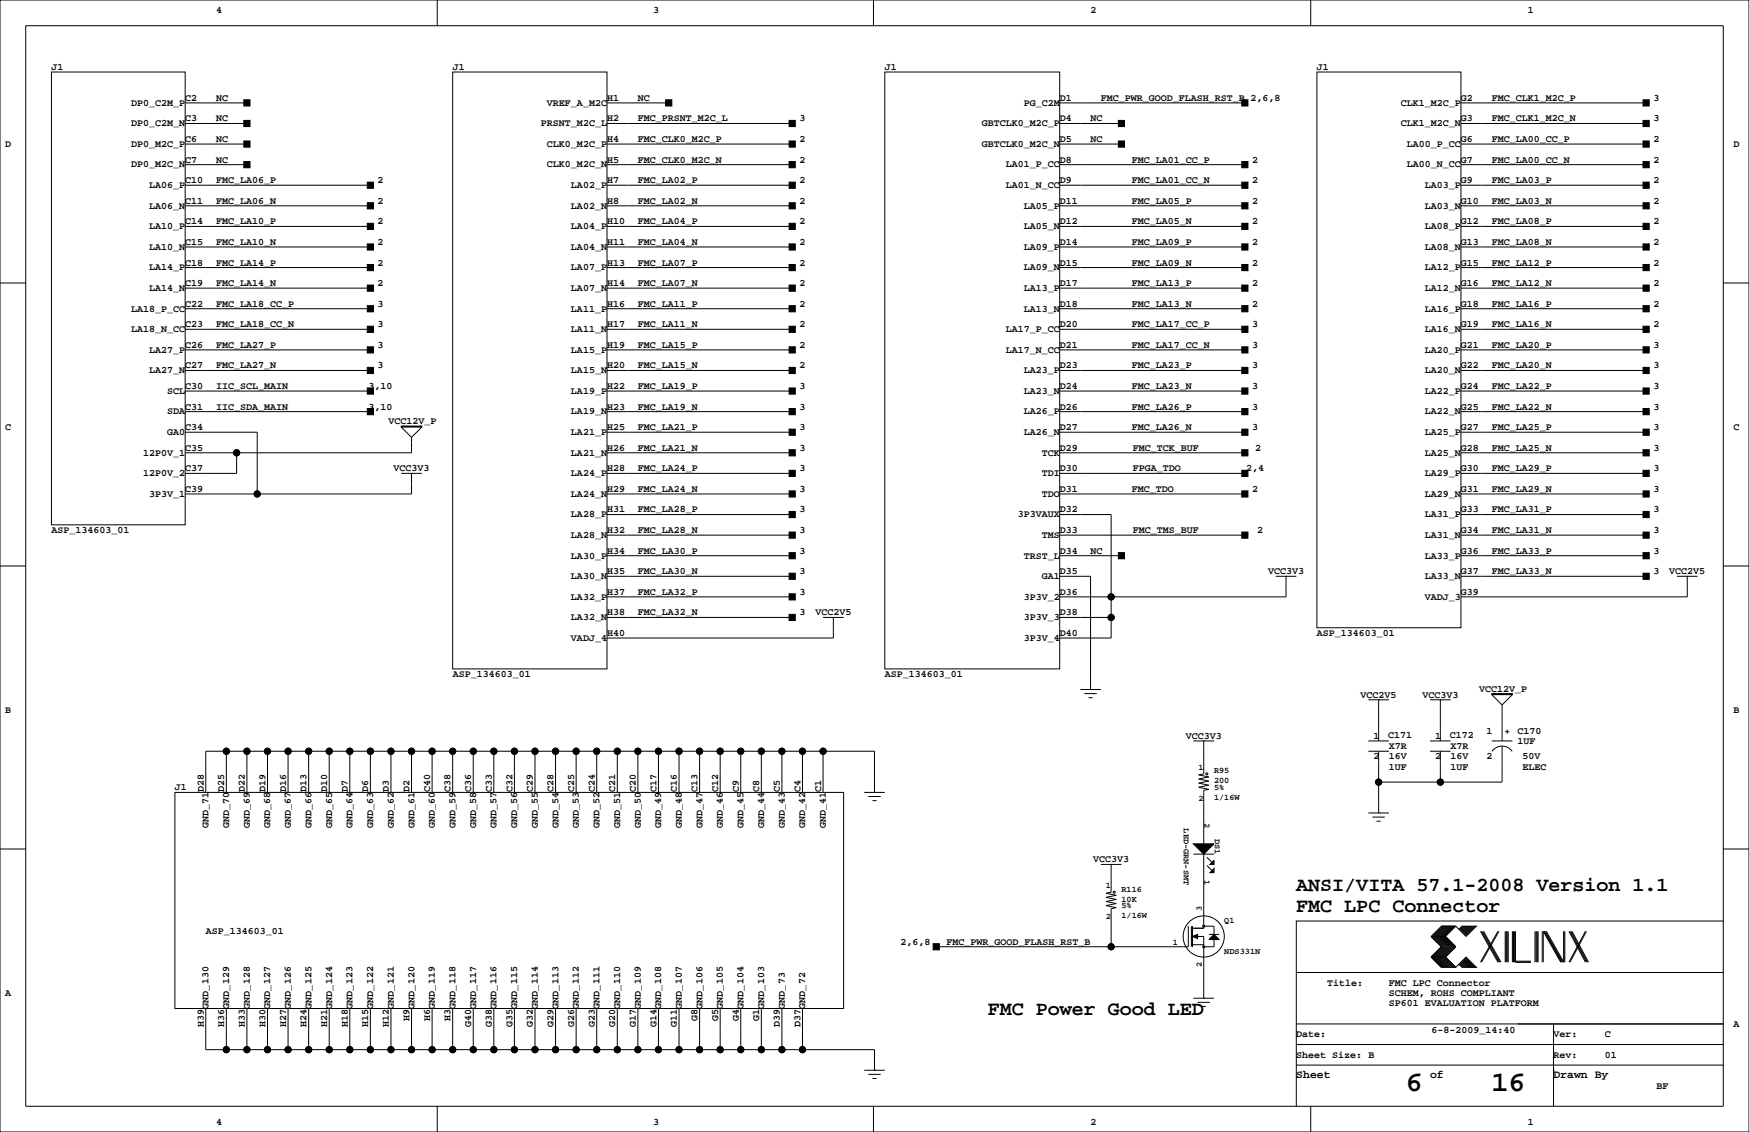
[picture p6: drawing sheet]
<svg xmlns="http://www.w3.org/2000/svg" width="432mm" height="279mm" viewBox="0 0 432 279" stroke-linecap="round" stroke-linejoin="round" font-family="sans-serif">
<g fill="none" stroke="#000" stroke-width=".25">
<path d="M0 0h431.8v279.4h-431.8zM6.3 6.4h419.1v266.6h-419.1zM12.7 17.8h33v111.7h-33zM107.9 0v6.4M111.8 17.8h38.1v147.3h-38.1zM215.6 0v6.4M218.4 17.8h43.2v147.3h-43.2zM323.6 0v6.4M325.1 17.8h35.6v137.1h-35.6zM45.7 35.6h15.3M45.7 30.5h15.3M45.7 25.4h15.3"/>
<path d="M149.9 35.6h45.7M149.9 30.5h45.7M149.9 25.4h15.2M261.6 35.6h15.3M261.6 30.5h15.3M261.6 25.4h45.7M360.7 35.6h45.7M360.7 30.5h45.7M360.7 25.4h45.7M45.7 55.9h45.7M45.7 50.8h45.7M45.7 45.7h45.7"/>
<path d="M45.7 40.6h15.3M149.9 55.9h45.7M149.9 50.8h45.7M149.9 45.7h45.7M149.9 40.6h45.7M261.6 55.9h45.7M261.6 50.8h45.7M261.6 45.7h45.7M261.6 40.6h45.7M360.7 55.9h45.7M360.7 50.8h45.7M360.7 45.7h45.7"/>
<path d="M360.7 40.6h45.7M0 69.8h6.3M45.7 76.2h45.7M45.7 71.1h45.7M45.7 66h45.7M45.7 61h45.7M149.9 76.2h45.7M149.9 71.1h45.7M149.9 66h45.7M149.9 61h45.7M261.6 76.2h45.7M261.6 71.1h45.7"/>
<path d="M261.6 66h45.7M261.6 61h45.7M360.7 76.2h45.7M360.7 71.1h45.7M360.7 66h45.7M360.7 61h45.7M425.4 69.8h6.4M45.7 86.4h45.7M45.7 81.3h45.7M45.7 91.4h45.7M45.7 96.5h45.7M149.9 86.4h45.7"/>
<path d="M149.9 81.3h45.7M149.9 91.4h45.7M149.9 96.5h45.7M261.6 86.4h45.7M261.6 81.3h45.7M261.6 91.4h45.7M261.6 96.5h45.7M360.7 86.4h45.7M360.7 81.3h45.7M360.7 91.4h45.7M360.7 96.5h45.7M45.7 101.6h45.7"/>
<path d="M45.7 106.7h17.8v15.2M58.4 111.8v5h-12.7M99.1 105.2h5v.2h-5zM99.1 116.8h5M99.1 105.4l2.5 2.5M101.6 116.8h.1M101.6 107.9v3.9h-55.9M101.6 116.8v5.1h-55.9M104.1 105.4l-2.5 2.5M149.9 111.8h45.7M149.9 116.8h45.7M149.9 101.6h45.7"/>
<path d="M149.9 106.7h45.7M261.6 111.8h45.7M261.6 116.8h45.7M261.6 101.6h45.7M261.6 106.7h45.7M360.7 111.8h45.7M360.7 116.8h45.7M360.7 101.6h45.7M360.7 106.7h45.7M0 139.7h6.3M149.9 137.2h45.7M149.9 121.9h45.7"/>
<path d="M149.9 127h45.7M149.9 132.1h45.7M261.6 127h12.7v30.5h-12.7M261.6 137.2h15.3M261.6 121.9h45.7M261.6 132.1h45.7M360.7 137.2h45.7M360.7 121.9h45.7M360.7 127h45.7M360.7 132.1h45.7M425.4 139.7h6.4M149.9 142.2h45.7"/>
<path d="M149.9 147.3h45.7M149.9 152.4h45.7M203.2 152.4h5.1M205.7 152.4h.1M205.7 152.4v5.1h-55.8M261.6 142.2h7.6v28M261.6 152.4h12.7M315 142.2h5M317.5 142.2h.1M317.5 142.2v5.1h-55.9M360.7 142.2h45.7M414 142.2h5.1"/>
<path d="M416.6 142.2h.1M416.6 142.2v5.1h-55.9M266.7 170.2h5.1M267.7 171.2h3.1M268.7 172.2h1M269.2 170.2h.1M337.8 172.7h5.1M340.4 172.7h.1M340.4 172.7v10.2M353.1 172.7h5M355.6 172.7h.1M355.6 172.7v10.2"/>
<path d="M368.3 171.2h5.1v.2h-5.1zM368.3 171.4l2.5 2.6M370.8 174v8.9M373.4 171.4l-2.6 2.6M43.2 195.6h165.1v53.3h-165.1zM50.8 195.6v-10.2h165.1v10.2M55.9 185.4v10.2M61 185.4v10.2M66 185.4v10.2M71.1 185.4v10.2M76.2 185.4v10.2M81.3 185.4v10.2"/>
<path d="M86.4 185.4v10.2M91.4 185.4v10.2M96.5 185.4v10.2M101.6 185.4v10.2M106.7 185.4v10.2M111.8 185.4v10.2M116.8 185.4v10.2M121.9 185.4v10.2M127 185.4v10.2M132.1 185.4v10.2M137.2 185.4v10.2M142.2 185.4v10.2"/>
<path d="M147.3 185.4v10.2M152.4 185.4v10.2M157.5 185.4v10.2M162.6 185.4v10.2M167.6 185.4v10.2M172.7 185.4v10.2M177.8 185.4v10.2M182.9 185.4v10.2M188 185.4v10.2M193 185.4v10.2M198.1 185.4v10.2M203.2 185.4v10.2"/>
<path d="M213.4 195.6h5M214.4 196.6h3M215.4 197.6h1M215.9 195.6h.1M294.6 182.9h5.1M297.2 182.9h.1M297.2 182.9v8.1l-1.3 .3 2.5 .5-2.5 .5 2.5 .5-2.5 .5 2.5 .5-2.5 .5 2.5 .5-1.2 .3v13.2M337.8 185.4h5.1M337.8 182.9h5.1M340.4 185.4v15.3M353.1 185.4h5M353.1 182.9h5"/>
<path d="M355.6 185.4v7.6M368.3 182.9h5.1M368.3 185.4a3 3 0 0 1 5 0M370.8 184.1v8.9h-30.4M371.6 180.6h1M372.1 180.1v1M0 209.5h6.3M271.8 213.4h5.1M274.3 213.4h.1M274.3 213.4v6.8l-1.3 .3 2.6 .5-2.6 .5 2.6 .5-2.6 .5 2.6 .5-2.6 .5 2.6 .5-1.3 .3v9.4M294.6 210.8h5.1M297.2 210.8v18.3h-2.8"/>
<path d="M297.9 211.6l1.3 1.3M297.9 213.6l1.3 1.3M337.8 200.7h5.1M338.8 201.7h3.1M339.9 202.7h1M340.4 200.7h.1M425.4 209.5h6.4M293.4 228.6v5.1h-62.3M294.1 228.6v5.1M294.4 228.6v5.1M294.4 233.2h2.8M295.7 231.1h1.5v15.3"/>
<path d="M297.2 228.6h2.5v2M298.4 230.6h2.6M299.7 231.9v1.8h-2.5M353.3 236.2l2.6 2.6h3.5M353.3 231.1l2.6 2.6-2.6 2.5M353.3 236.2h3.6M353.3 231.1h3.6M356.1 228.6l-2.5 2.5 2.5 2.6-2.5 2.5 2.5 2.6M356.4 228.6l-2.6 2.5 2.6 2.6-2.6 2.5 2.6 2.6M356.6 228.6l-2.5 2.5 2.5 2.6-2.5 2.5 2.5 2.6M356.9 228.6l-2.6 2.5 2.6 2.6-2.6 2.5 2.6 2.6M356.9 231.1l2.5 2.6-2.5 2.5"/>
<path d="M356.9 236.2l2.5 2.6M357.1 228.6l-2.5 2.5 2.5 2.6-2.5 2.5 2.5 2.6M357.4 228.6l-2.6 2.5 2.6 2.6-2.6 2.5 2.6 2.6M357.6 228.6l-2.5 2.5 2.5 2.6-2.5 2.5 2.5 2.6M357.9 228.6l-2.6 2.5 2.6 2.6-2.6 2.5 2.6 2.6M358.1 228.6l-2.5 2.5 2.5 2.6-2.5 2.5 2.5 2.6M358.4 228.6l-2.5 2.5 2.5 2.6-2.5 2.5 2.5 2.6M358.6 228.6l-2.5 2.5 2.5 2.6-2.5 2.5 2.5 2.6M358.9 228.6l-2.5 2.5 2.5 2.6-2.5 2.5 2.5 2.6M359.2 228.6l-2.6 2.5 2.6 2.6-2.6 2.5 2.6 2.6M359.4 228.6l2.5 2.5 2.6-2.5h-3.6l-.7 .8M359.4 228.6h-3.5l-2.6 2.5"/>
<path d="M359.4 228.6l-2.5 2.5M360.2 238l.7 .8h3.6l-2.6-2.6-2.5 2.6M360.4 237.7l1 1.1M360.4 238l.8 .8M360.7 237.5l1.2 1.3M360.7 237.7l1 1.1M360.9 237.2l1.6 1.6M360.9 237.5l1.3 1.3M361.2 237l1.8 1.8M361.2 237.2l1.5 1.6M361.2 228.6l-.8 .8M361.4 236.7l2.1 2.1"/>
<path d="M361.4 237l1.8 1.8M361.4 228.6l-1 1M361.7 236.5l2.3 2.3M361.7 236.7l2 2.1M361.7 228.6l-1 1M361.9 236.5l2.3 2.3M361.9 228.6l-1.2 1.3M362.2 228.6l-1.3 1.3M362.5 228.6l-1.6 1.5M362.7 228.6l-1.5 1.5M363 228.6l-1.8 1.8M363.2 228.6l-1.8 1.8"/>
<path d="M363.5 228.6l-2.1 2M363.7 228.6l-2 2M364 228.6l-2.3 2.3M364.2 228.6l-2.3 2.3M365.5 229.9l4.3 7.6M365.8 229.9l4.3 7.6M366 229.9l4.3 7.6M366.3 229.9l4.3 7.6M369.8 229.9l-4.3 7.6M370.1 229.9l-4.3 7.6M371.6 229.9v7.6M371.9 229.9v7.6"/>
<path d="M372.1 229.9v7.6M372.4 229.9v7.6M373.4 229.9v7.6M373.6 229.9v7.6M373.9 229.9v7.6M374.1 229.9v7.6h3.9M374.1 237.2h3.9M379 229.9v7.6M379.2 229.9v7.6M379.5 229.9v7.6M379.7 229.9v7.6M380.7 229.9v7.6"/>
<path d="M381 237.5v-7.6l4.3 7.6M381.3 229.9l4.3 7.6M381.5 229.9l4.3 7.6M381.8 229.9l4.3 7.6v-7.6M386.3 229.9v7.6M387.3 229.9l4.1 7.6M387.6 229.9l4.1 7.6M387.9 229.9l4 7.6M388.1 229.9l4.1 7.6M391.4 229.9l-4.1 7.6M391.7 229.9l-4.1 7.6M425.4 227.3h-105.4v35.6"/>
<path d="M50.8 248.9v10.2h165.1v5.1M55.9 248.9v10.2M61 248.9v10.2M66 248.9v10.2M71.1 248.9v10.2M76.2 248.9v10.2M81.3 248.9v10.2M86.4 248.9v10.2M91.4 248.9v10.2M96.5 248.9v10.2M101.6 248.9v10.2M106.7 248.9v10.2"/>
<path d="M111.8 248.9v10.2M116.8 248.9v10.2M121.9 248.9v10.2M127 248.9v10.2M132.1 248.9v10.2M137.2 248.9v10.2M142.2 248.9v10.2M147.3 248.9v10.2M152.4 248.9v10.2M157.5 248.9v10.2M162.6 248.9v10.2M167.6 248.9v10.2"/>
<path d="M172.7 248.9v10.2M177.8 248.9v10.2M182.9 248.9v10.2M188 248.9v10.2M193 248.9v10.2M198.1 248.9v10.2M294.6 246.4h5.1M295.7 247.4h3M296.7 248.4h1M297.2 246.4h.1M320 257.8h105.4M320 252.7h105.4"/>
<path d="M320 240h105.4M383.5 252.7v20.3M107.9 273v6.4M213.4 264.2h5M214.4 265.2h3M215.4 266.2h1M215.6 273v6.4M215.9 264.2h.1M320 262.9v10.1M320 262.9h105.4M323.6 273v6.4M383.5 264.2h.1"/>
<circle cx="58.4" cy="111.8" r=".76"/>
<circle cx="63.5" cy="121.9" r=".76"/>
<circle cx="274.3" cy="147.3" r=".76"/>
<circle cx="274.3" cy="152.4" r=".76"/>
<circle cx="55.9" cy="185.4" r=".76"/>
<circle cx="61" cy="185.4" r=".76"/>
<circle cx="66" cy="185.4" r=".76"/>
<circle cx="71.1" cy="185.4" r=".76"/>
<circle cx="76.2" cy="185.4" r=".76"/>
<circle cx="81.3" cy="185.4" r=".76"/>
<circle cx="86.4" cy="185.4" r=".76"/>
<circle cx="91.4" cy="185.4" r=".76"/>
<circle cx="96.5" cy="185.4" r=".76"/>
<circle cx="101.6" cy="185.4" r=".76"/>
<circle cx="106.7" cy="185.4" r=".76"/>
<circle cx="111.8" cy="185.4" r=".76"/>
<circle cx="116.8" cy="185.4" r=".76"/>
<circle cx="121.9" cy="185.4" r=".76"/>
<circle cx="127" cy="185.4" r=".76"/>
<circle cx="132.1" cy="185.4" r=".76"/>
<circle cx="137.2" cy="185.4" r=".76"/>
<circle cx="142.2" cy="185.4" r=".76"/>
<circle cx="147.3" cy="185.4" r=".76"/>
<circle cx="152.4" cy="185.4" r=".76"/>
<circle cx="157.5" cy="185.4" r=".76"/>
<circle cx="162.6" cy="185.4" r=".76"/>
<circle cx="167.6" cy="185.4" r=".76"/>
<circle cx="172.7" cy="185.4" r=".76"/>
<circle cx="177.8" cy="185.4" r=".76"/>
<circle cx="182.9" cy="185.4" r=".76"/>
<circle cx="188" cy="185.4" r=".76"/>
<circle cx="193" cy="185.4" r=".76"/>
<circle cx="198.1" cy="185.4" r=".76"/>
<circle cx="203.2" cy="185.4" r=".76"/>
<circle cx="297.9" cy="191" r=".25"/>
<circle cx="340.4" cy="193" r=".76"/>
<circle cx="355.6" cy="193" r=".76"/>
<circle cx="274.3" cy="233.7" r=".76"/>
<circle cx="275.1" cy="220.2" r=".25"/>
<circle cx="297.2" cy="231.1" r="5.1"/>
<circle cx="297.2" cy="228.6" r=".25"/>
<circle cx="297.2" cy="233.7" r=".25"/>
<circle cx="55.9" cy="259.1" r=".76"/>
<circle cx="61" cy="259.1" r=".76"/>
<circle cx="66" cy="259.1" r=".76"/>
<circle cx="71.1" cy="259.1" r=".76"/>
<circle cx="76.2" cy="259.1" r=".76"/>
<circle cx="81.3" cy="259.1" r=".76"/>
<circle cx="86.4" cy="259.1" r=".76"/>
<circle cx="91.4" cy="259.1" r=".76"/>
<circle cx="96.5" cy="259.1" r=".76"/>
<circle cx="101.6" cy="259.1" r=".76"/>
<circle cx="106.7" cy="259.1" r=".76"/>
<circle cx="111.8" cy="259.1" r=".76"/>
<circle cx="116.8" cy="259.1" r=".76"/>
<circle cx="121.9" cy="259.1" r=".76"/>
<circle cx="127" cy="259.1" r=".76"/>
<circle cx="132.1" cy="259.1" r=".76"/>
<circle cx="137.2" cy="259.1" r=".76"/>
<circle cx="142.2" cy="259.1" r=".76"/>
<circle cx="147.3" cy="259.1" r=".76"/>
<circle cx="152.4" cy="259.1" r=".76"/>
<circle cx="157.5" cy="259.1" r=".76"/>
<circle cx="162.6" cy="259.1" r=".76"/>
<circle cx="167.6" cy="259.1" r=".76"/>
<circle cx="172.7" cy="259.1" r=".76"/>
<circle cx="177.8" cy="259.1" r=".76"/>
<circle cx="182.9" cy="259.1" r=".76"/>
<circle cx="188" cy="259.1" r=".76"/>
<circle cx="193" cy="259.1" r=".76"/>
<circle cx="198.1" cy="259.1" r=".76"/>
</g>
<g fill="#000" stroke="#000" stroke-width=".25">
<path d="M60.2 34.8h1.5v1.5h-1.5z" fill-rule="evenodd"/>
<path d="M60.2 29.7h1.5v1.5h-1.5z" fill-rule="evenodd"/>
<path d="M60.2 24.6h1.5v1.6h-1.5z" fill-rule="evenodd"/>
<path d="M164.3 24.6h1.6v1.6h-1.6z" fill-rule="evenodd"/>
<path d="M194.8 34.8h1.5v1.5h-1.5z" fill-rule="evenodd"/>
<path d="M194.8 29.7h1.5v1.5h-1.5z" fill-rule="evenodd"/>
<path d="M276.1 29.7h1.5v1.5h-1.5z" fill-rule="evenodd"/>
<path d="M276.1 34.8h1.5v1.5h-1.5z" fill-rule="evenodd"/>
<path d="M306.6 24.6h1.5v1.6h-1.5z" fill-rule="evenodd"/>
<path d="M405.6 34.8h1.6v1.5h-1.6z" fill-rule="evenodd"/>
<path d="M405.6 24.6h1.6v1.6h-1.6z" fill-rule="evenodd"/>
<path d="M405.6 29.7h1.6v1.5h-1.6z" fill-rule="evenodd"/>
<path d="M60.2 39.9h1.5v1.5h-1.5z" fill-rule="evenodd"/>
<path d="M90.7 55.1h1.5v1.5h-1.5z" fill-rule="evenodd"/>
<path d="M90.7 50h1.5v1.6h-1.5z" fill-rule="evenodd"/>
<path d="M90.7 45h1.5v1.5h-1.5z" fill-rule="evenodd"/>
<path d="M194.8 55.1h1.5v1.5h-1.5z" fill-rule="evenodd"/>
<path d="M194.8 50h1.5v1.6h-1.5z" fill-rule="evenodd"/>
<path d="M194.8 45h1.5v1.5h-1.5z" fill-rule="evenodd"/>
<path d="M194.8 39.9h1.5v1.5h-1.5z" fill-rule="evenodd"/>
<path d="M306.6 39.9h1.5v1.5h-1.5z" fill-rule="evenodd"/>
<path d="M306.6 45h1.5v1.5h-1.5z" fill-rule="evenodd"/>
<path d="M306.6 50h1.5v1.6h-1.5z" fill-rule="evenodd"/>
<path d="M306.6 55.1h1.5v1.5h-1.5z" fill-rule="evenodd"/>
<path d="M405.6 39.9h1.6v1.5h-1.6z" fill-rule="evenodd"/>
<path d="M405.6 45h1.6v1.5h-1.6z" fill-rule="evenodd"/>
<path d="M405.6 50h1.6v1.6h-1.6z" fill-rule="evenodd"/>
<path d="M405.6 55.1h1.6v1.5h-1.6z" fill-rule="evenodd"/>
<path d="M90.7 75.4h1.5v1.6h-1.5z" fill-rule="evenodd"/>
<path d="M90.7 70.4h1.5v1.5h-1.5z" fill-rule="evenodd"/>
<path d="M90.7 65.3h1.5v1.5h-1.5z" fill-rule="evenodd"/>
<path d="M90.7 60.2h1.5v1.5h-1.5z" fill-rule="evenodd"/>
<path d="M194.8 75.4h1.5v1.6h-1.5z" fill-rule="evenodd"/>
<path d="M194.8 70.4h1.5v1.5h-1.5z" fill-rule="evenodd"/>
<path d="M194.8 65.3h1.5v1.5h-1.5z" fill-rule="evenodd"/>
<path d="M194.8 60.2h1.5v1.5h-1.5z" fill-rule="evenodd"/>
<path d="M306.6 60.2h1.5v1.5h-1.5z" fill-rule="evenodd"/>
<path d="M306.6 65.3h1.5v1.5h-1.5z" fill-rule="evenodd"/>
<path d="M306.6 70.4h1.5v1.5h-1.5z" fill-rule="evenodd"/>
<path d="M306.6 75.4h1.5v1.6h-1.5z" fill-rule="evenodd"/>
<path d="M405.6 60.2h1.6v1.5h-1.6z" fill-rule="evenodd"/>
<path d="M405.6 65.3h1.6v1.5h-1.6z" fill-rule="evenodd"/>
<path d="M405.6 70.4h1.6v1.5h-1.6z" fill-rule="evenodd"/>
<path d="M405.6 75.4h1.6v1.6h-1.6z" fill-rule="evenodd"/>
<path d="M90.7 85.6h1.5v1.5h-1.5z" fill-rule="evenodd"/>
<path d="M90.7 80.5h1.5v1.5h-1.5z" fill-rule="evenodd"/>
<path d="M90.7 95.8h1.5v1.5h-1.5z" fill-rule="evenodd"/>
<path d="M90.7 90.7h1.5v1.5h-1.5z" fill-rule="evenodd"/>
<path d="M194.8 95.8h1.5v1.5h-1.5z" fill-rule="evenodd"/>
<path d="M194.8 90.7h1.5v1.5h-1.5z" fill-rule="evenodd"/>
<path d="M194.8 85.6h1.5v1.5h-1.5z" fill-rule="evenodd"/>
<path d="M194.8 80.5h1.5v1.5h-1.5z" fill-rule="evenodd"/>
<path d="M306.6 80.5h1.5v1.5h-1.5z" fill-rule="evenodd"/>
<path d="M306.6 90.7h1.5v1.5h-1.5z" fill-rule="evenodd"/>
<path d="M306.6 95.8h1.5v1.5h-1.5z" fill-rule="evenodd"/>
<path d="M306.6 85.6h1.5v1.5h-1.5z" fill-rule="evenodd"/>
<path d="M405.6 80.5h1.6v1.5h-1.6z" fill-rule="evenodd"/>
<path d="M405.6 85.6h1.6v1.5h-1.6z" fill-rule="evenodd"/>
<path d="M405.6 90.7h1.6v1.5h-1.6z" fill-rule="evenodd"/>
<path d="M405.6 95.8h1.6v1.5h-1.6z" fill-rule="evenodd"/>
<path d="M90.7 100.8h1.5v1.6h-1.5z" fill-rule="evenodd"/>
<path d="M194.8 116.1h1.5v1.5h-1.5z" fill-rule="evenodd"/>
<path d="M194.8 111h1.5v1.5h-1.5z" fill-rule="evenodd"/>
<path d="M194.8 105.9h1.5v1.5h-1.5z" fill-rule="evenodd"/>
<path d="M194.8 100.8h1.5v1.6h-1.5z" fill-rule="evenodd"/>
<path d="M306.6 100.8h1.5v1.6h-1.5z" fill-rule="evenodd"/>
<path d="M306.6 105.9h1.5v1.5h-1.5z" fill-rule="evenodd"/>
<path d="M306.6 116.1h1.5v1.5h-1.5z" fill-rule="evenodd"/>
<path d="M306.6 111h1.5v1.5h-1.5z" fill-rule="evenodd"/>
<path d="M405.6 100.8h1.6v1.6h-1.6z" fill-rule="evenodd"/>
<path d="M405.6 105.9h1.6v1.5h-1.6z" fill-rule="evenodd"/>
<path d="M405.6 111h1.6v1.5h-1.6z" fill-rule="evenodd"/>
<path d="M405.6 116.1h1.6v1.5h-1.6z" fill-rule="evenodd"/>
<path d="M194.8 136.4h1.5v1.5h-1.5z" fill-rule="evenodd"/>
<path d="M194.8 131.3h1.5v1.5h-1.5z" fill-rule="evenodd"/>
<path d="M194.8 126.2h1.5v1.6h-1.5z" fill-rule="evenodd"/>
<path d="M194.8 121.2h1.5v1.5h-1.5z" fill-rule="evenodd"/>
<path d="M276.1 136.4h1.5v1.5h-1.5z" fill-rule="evenodd"/>
<path d="M306.6 121.2h1.5v1.5h-1.5z" fill-rule="evenodd"/>
<path d="M306.6 131.3h1.5v1.5h-1.5z" fill-rule="evenodd"/>
<path d="M405.6 121.2h1.6v1.5h-1.6z" fill-rule="evenodd"/>
<path d="M405.6 126.2h1.6v1.6h-1.6z" fill-rule="evenodd"/>
<path d="M405.6 131.3h1.6v1.5h-1.6z" fill-rule="evenodd"/>
<path d="M405.6 136.4h1.6v1.5h-1.6z" fill-rule="evenodd"/>
<path d="M194.8 151.6h1.5v1.6h-1.5z" fill-rule="evenodd"/>
<path d="M194.8 146.6h1.5v1.5h-1.5z" fill-rule="evenodd"/>
<path d="M194.8 141.5h1.5v1.5h-1.5z" fill-rule="evenodd"/>
<path d="M405.6 141.5h1.6v1.5h-1.6z" fill-rule="evenodd"/>
<path d="M294.6 208.3h5.1l-2.5 2.5z" fill-rule="evenodd"/>
<path d="M299.7 212.3v1.1h-1z" fill-rule="evenodd"/>
<path d="M298.7 215.4l1-1v1z" fill-rule="evenodd"/>
<path d="M230.4 232.9h1.5v1.5h-1.5z" fill-rule="evenodd"/>
<path d="M294.4 231.1l1.3-.5v1z" fill-rule="evenodd"/>
<path d="M299.7 230.6l1.3 1.3h-2.6z" fill-rule="evenodd"/>
<circle cx="58.4" cy="111.8" r=".76"/>
<circle cx="63.5" cy="121.9" r=".76"/>
<circle cx="274.3" cy="147.3" r=".76"/>
<circle cx="274.3" cy="152.4" r=".76"/>
<circle cx="55.9" cy="185.4" r=".76"/>
<circle cx="61" cy="185.4" r=".76"/>
<circle cx="66" cy="185.4" r=".76"/>
<circle cx="71.1" cy="185.4" r=".76"/>
<circle cx="76.2" cy="185.4" r=".76"/>
<circle cx="81.3" cy="185.4" r=".76"/>
<circle cx="86.4" cy="185.4" r=".76"/>
<circle cx="91.4" cy="185.4" r=".76"/>
<circle cx="96.5" cy="185.4" r=".76"/>
<circle cx="101.6" cy="185.4" r=".76"/>
<circle cx="106.7" cy="185.4" r=".76"/>
<circle cx="111.8" cy="185.4" r=".76"/>
<circle cx="116.8" cy="185.4" r=".76"/>
<circle cx="121.9" cy="185.4" r=".76"/>
<circle cx="127" cy="185.4" r=".76"/>
<circle cx="132.1" cy="185.4" r=".76"/>
<circle cx="137.2" cy="185.4" r=".76"/>
<circle cx="142.2" cy="185.4" r=".76"/>
<circle cx="147.3" cy="185.4" r=".76"/>
<circle cx="152.4" cy="185.4" r=".76"/>
<circle cx="157.5" cy="185.4" r=".76"/>
<circle cx="162.6" cy="185.4" r=".76"/>
<circle cx="167.6" cy="185.4" r=".76"/>
<circle cx="172.7" cy="185.4" r=".76"/>
<circle cx="177.8" cy="185.4" r=".76"/>
<circle cx="182.9" cy="185.4" r=".76"/>
<circle cx="188" cy="185.4" r=".76"/>
<circle cx="193" cy="185.4" r=".76"/>
<circle cx="198.1" cy="185.4" r=".76"/>
<circle cx="203.2" cy="185.4" r=".76"/>
<circle cx="340.4" cy="193" r=".76"/>
<circle cx="355.6" cy="193" r=".76"/>
<circle cx="274.3" cy="233.7" r=".76"/>
<circle cx="55.9" cy="259.1" r=".76"/>
<circle cx="61" cy="259.1" r=".76"/>
<circle cx="66" cy="259.1" r=".76"/>
<circle cx="71.1" cy="259.1" r=".76"/>
<circle cx="76.2" cy="259.1" r=".76"/>
<circle cx="81.3" cy="259.1" r=".76"/>
<circle cx="86.4" cy="259.1" r=".76"/>
<circle cx="91.4" cy="259.1" r=".76"/>
<circle cx="96.5" cy="259.1" r=".76"/>
<circle cx="101.6" cy="259.1" r=".76"/>
<circle cx="106.7" cy="259.1" r=".76"/>
<circle cx="111.8" cy="259.1" r=".76"/>
<circle cx="116.8" cy="259.1" r=".76"/>
<circle cx="121.9" cy="259.1" r=".76"/>
<circle cx="127" cy="259.1" r=".76"/>
<circle cx="132.1" cy="259.1" r=".76"/>
<circle cx="137.2" cy="259.1" r=".76"/>
<circle cx="142.2" cy="259.1" r=".76"/>
<circle cx="147.3" cy="259.1" r=".76"/>
<circle cx="152.4" cy="259.1" r=".76"/>
<circle cx="157.5" cy="259.1" r=".76"/>
<circle cx="162.6" cy="259.1" r=".76"/>
<circle cx="167.6" cy="259.1" r=".76"/>
<circle cx="172.7" cy="259.1" r=".76"/>
<circle cx="177.8" cy="259.1" r=".76"/>
<circle cx="182.9" cy="259.1" r=".76"/>
<circle cx="188" cy="259.1" r=".76"/>
<circle cx="193" cy="259.1" r=".76"/>
<circle cx="198.1" cy="259.1" r=".76"/>
</g>
<g font-size="7.1">
<text x="347" y="269.3">6</text>
<text x="368.2" y="269.3">16</text>
</g>
<g font-size="4.9">
<text x="320" y="220">ANSI/VITA 57.1-2008 Version 1.1</text>
<text x="320" y="225.1">FMC LPC Connector</text>
<text x="243.8" y="250.5">FMC Power Good LED</text>
</g>
<g font-size="2.8">
<text x="320" y="266.1">Sheet</text>
<text x="353.1" y="266.1">of</text>
<text x="383.5" y="266.1">Drawn By</text>
</g>
<g font-size="2.5">
<text x="53.3" y="3.3">4</text>
<text x="161.3" y="3.3">3</text>
<text x="269.2" y="3.3">2</text>
<text x="377.2" y="3.3">1</text>
<text x="12.7" y="17.3">J1</text>
<text x="111.8" y="17.3">J1</text>
<text x="218.4" y="17.3">J1</text>
<text x="325.1" y="17.3">J1</text>
<text x="32.4" y="26.1">DP0_C2M_P</text>
<text x="45.7" y="30">C3</text>
<text x="45.7" y="24.9">C2</text>
<text x="53.3" y="24.9">NC</text>
<text x="53.3" y="30">NC</text>
<text x="135" y="26.1">VREF_A_M2C</text>
<text x="149.9" y="30">H2</text>
<text x="149.9" y="24.9">H1</text>
<text x="157.5" y="30">FMC_PRSNT_M2C_L</text>
<text x="157.5" y="24.9">NC</text>
<text x="197.4" y="30">3</text>
<text x="252.7" y="26.1">PG_C2M</text>
<text x="261.6" y="30">D4</text>
<text x="261.6" y="24.9">D1</text>
<text x="269.2" y="30">NC</text>
<text x="271.8" y="24.9">FMC_PWR_GOOD_FLASH_RST_B 2,6,8</text>
<text x="345.9" y="26.1">CLK1_M2C_P</text>
<text x="360.7" y="30">G3</text>
<text x="360.7" y="24.9">G2</text>
<text x="368.3" y="30">FMC_CLK1_M2C_N</text>
<text x="368.3" y="24.9">FMC_CLK1_M2C_P</text>
<text x="408.2" y="30">3</text>
<text x="408.2" y="24.9">3</text>
<text x="32.4" y="31.2">DP0_C2M_N</text>
<text x="45.7" y="35.1">C6</text>
<text x="53.3" y="35.1">NC</text>
<text x="133.6" y="31.2">PRSNT_M2C_L</text>
<text x="149.9" y="35.1">H4</text>
<text x="157.5" y="35.1">FMC_CLK0_M2C_P</text>
<text x="197.4" y="35.1">2</text>
<text x="242.4" y="31.2">GBTCLK0_M2C_P</text>
<text x="261.6" y="35.1">D5</text>
<text x="269.2" y="35.1">NC</text>
<text x="345.9" y="31.2">CLK1_M2C_N</text>
<text x="360.7" y="35.1">G6</text>
<text x="368.3" y="35.1">FMC_LA00_CC_P</text>
<text x="408.2" y="35.1">2</text>
<text x="1.3" y="36.3">D</text>
<text x="32.4" y="41.3">DP0_M2C_N</text>
<text x="32.4" y="36.3">DP0_M2C_P</text>
<text x="45.7" y="40.1">C7</text>
<text x="53.3" y="40.1">NC</text>
<text x="135" y="41.3">CLK0_M2C_N</text>
<text x="135" y="36.3">CLK0_M2C_P</text>
<text x="149.9" y="40.1">H5</text>
<text x="157.5" y="40.1">FMC_CLK0_M2C_N</text>
<text x="197.4" y="40.1">2</text>
<text x="242.4" y="36.3">GBTCLK0_M2C_N</text>
<text x="248.3" y="41.3">LA01_P_CC</text>
<text x="261.6" y="40.1">D8</text>
<text x="279.4" y="40.1">FMC_LA01_CC_P</text>
<text x="309.1" y="40.1">2</text>
<text x="347.3" y="41.3">LA00_N_CC</text>
<text x="347.3" y="36.3">LA00_P_CC</text>
<text x="360.7" y="40.1">G7</text>
<text x="368.3" y="40.1">FMC_LA00_CC_N</text>
<text x="408.2" y="40.1">2</text>
<text x="428" y="36.3">D</text>
<text x="36.8" y="46.4">LA06_P</text>
<text x="45.7" y="45.2">C10</text>
<text x="53.3" y="45.2">FMC_LA06_P</text>
<text x="93.2" y="45.2">2</text>
<text x="141" y="46.4">LA02_P</text>
<text x="149.9" y="45.2">H7</text>
<text x="157.5" y="45.2">FMC_LA02_P</text>
<text x="197.4" y="45.2">2</text>
<text x="248.3" y="46.4">LA01_N_CC</text>
<text x="261.6" y="45.2">D9</text>
<text x="279.4" y="45.2">FMC_LA01_CC_N</text>
<text x="309.1" y="45.2">2</text>
<text x="351.8" y="46.4">LA03_P</text>
<text x="360.7" y="45.2">G9</text>
<text x="368.3" y="45.2">FMC_LA03_P</text>
<text x="408.2" y="45.2">2</text>
<text x="36.8" y="51.5">LA06_N</text>
<text x="45.7" y="50.3">C11</text>
<text x="53.3" y="50.3">FMC_LA06_N</text>
<text x="93.2" y="50.3">2</text>
<text x="141" y="51.5">LA02_N</text>
<text x="149.9" y="50.3">H8</text>
<text x="157.5" y="50.3">FMC_LA02_N</text>
<text x="197.4" y="50.3">2</text>
<text x="252.7" y="51.5">LA05_P</text>
<text x="261.6" y="50.3">D11</text>
<text x="279.4" y="50.3">FMC_LA05_P</text>
<text x="309.1" y="50.3">2</text>
<text x="351.8" y="51.5">LA03_N</text>
<text x="360.7" y="50.3">G10</text>
<text x="368.3" y="50.3">FMC_LA03_N</text>
<text x="408.2" y="50.3">2</text>
<text x="36.8" y="56.6">LA10_P</text>
<text x="45.7" y="55.4">C14</text>
<text x="53.3" y="55.4">FMC_LA10_P</text>
<text x="93.2" y="55.4">2</text>
<text x="141" y="56.6">LA04_P</text>
<text x="149.9" y="55.4">H10</text>
<text x="157.5" y="55.4">FMC_LA04_P</text>
<text x="197.4" y="55.4">2</text>
<text x="252.7" y="56.6">LA05_N</text>
<text x="261.6" y="55.4">D12</text>
<text x="279.4" y="55.4">FMC_LA05_N</text>
<text x="309.1" y="55.4">2</text>
<text x="351.8" y="56.6">LA08_P</text>
<text x="360.7" y="55.4">G12</text>
<text x="368.3" y="55.4">FMC_LA08_P</text>
<text x="408.2" y="55.4">2</text>
<text x="36.8" y="61.7">LA10_N</text>
<text x="45.7" y="60.5">C15</text>
<text x="45.7" y="65.5">C18</text>
<text x="53.3" y="60.5">FMC_LA10_N</text>
<text x="53.3" y="65.5">FMC_LA14_P</text>
<text x="93.2" y="60.5">2</text>
<text x="93.2" y="65.5">2</text>
<text x="141" y="61.7">LA04_N</text>
<text x="149.9" y="60.5">H11</text>
<text x="149.9" y="65.5">H13</text>
<text x="157.5" y="60.5">FMC_LA04_N</text>
<text x="157.5" y="65.5">FMC_LA07_P</text>
<text x="197.4" y="60.5">2</text>
<text x="197.4" y="65.5">2</text>
<text x="252.7" y="61.7">LA09_P</text>
<text x="261.6" y="65.5">D15</text>
<text x="261.6" y="60.5">D14</text>
<text x="279.4" y="65.5">FMC_LA09_N</text>
<text x="279.4" y="60.5">FMC_LA09_P</text>
<text x="309.1" y="65.5">2</text>
<text x="309.1" y="60.5">2</text>
<text x="351.8" y="61.7">LA08_N</text>
<text x="360.7" y="60.5">G13</text>
<text x="360.7" y="65.5">G15</text>
<text x="368.3" y="65.5">FMC_LA12_P</text>
<text x="368.3" y="60.5">FMC_LA08_N</text>
<text x="408.2" y="65.5">2</text>
<text x="408.2" y="60.5">2</text>
<text x="36.8" y="71.8">LA14_N</text>
<text x="36.8" y="66.7">LA14_P</text>
<text x="45.7" y="70.6">C19</text>
<text x="53.3" y="70.6">FMC_LA14_N</text>
<text x="93.2" y="70.6">2</text>
<text x="141" y="71.8">LA07_N</text>
<text x="141" y="66.7">LA07_P</text>
<text x="149.9" y="70.6">H14</text>
<text x="157.5" y="70.6">FMC_LA07_N</text>
<text x="197.4" y="70.6">2</text>
<text x="252.7" y="66.7">LA09_N</text>
<text x="252.7" y="71.8">LA13_P</text>
<text x="261.6" y="70.6">D17</text>
<text x="279.4" y="70.6">FMC_LA13_P</text>
<text x="309.1" y="70.6">2</text>
<text x="351.8" y="71.8">LA12_N</text>
<text x="351.8" y="66.7">LA12_P</text>
<text x="360.7" y="70.6">G16</text>
<text x="368.3" y="70.6">FMC_LA12_N</text>
<text x="408.2" y="70.6">2</text>
<text x="32.4" y="76.9">LA18_P_CC</text>
<text x="45.7" y="75.7">C22</text>
<text x="53.3" y="75.7">FMC_LA18_CC_P</text>
<text x="93.2" y="75.7">3</text>
<text x="141" y="76.9">LA11_P</text>
<text x="149.9" y="75.7">H16</text>
<text x="157.5" y="75.7">FMC_LA11_P</text>
<text x="197.4" y="75.7">2</text>
<text x="252.7" y="76.9">LA13_N</text>
<text x="261.6" y="75.7">D18</text>
<text x="279.4" y="75.7">FMC_LA13_N</text>
<text x="309.1" y="75.7">2</text>
<text x="351.8" y="76.9">LA16_P</text>
<text x="360.7" y="75.7">G18</text>
<text x="368.3" y="75.7">FMC_LA16_P</text>
<text x="408.2" y="75.7">2</text>
<text x="32.4" y="82">LA18_N_CC</text>
<text x="45.7" y="80.8">C23</text>
<text x="53.3" y="80.8">FMC_LA18_CC_N</text>
<text x="93.2" y="80.8">3</text>
<text x="141" y="82">LA11_N</text>
<text x="149.9" y="80.8">H17</text>
<text x="157.5" y="80.8">FMC_LA11_N</text>
<text x="197.4" y="80.8">2</text>
<text x="248.3" y="82">LA17_P_CC</text>
<text x="261.6" y="80.8">D20</text>
<text x="279.4" y="80.8">FMC_LA17_CC_P</text>
<text x="309.1" y="80.8">3</text>
<text x="351.8" y="82">LA16_N</text>
<text x="360.7" y="80.8">G19</text>
<text x="368.3" y="80.8">FMC_LA16_N</text>
<text x="408.2" y="80.8">2</text>
<text x="36.8" y="87.1">LA27_P</text>
<text x="45.7" y="85.9">C26</text>
<text x="53.3" y="85.9">FMC_LA27_P</text>
<text x="93.2" y="85.9">3</text>
<text x="141" y="87.1">LA15_P</text>
<text x="149.9" y="85.9">H19</text>
<text x="157.5" y="85.9">FMC_LA15_P</text>
<text x="197.4" y="85.9">2</text>
<text x="248.3" y="87.1">LA17_N_CC</text>
<text x="261.6" y="85.9">D21</text>
<text x="279.4" y="85.9">FMC_LA17_CC_N</text>
<text x="309.1" y="85.9">3</text>
<text x="351.8" y="87.1">LA20_P</text>
<text x="360.7" y="85.9">G21</text>
<text x="368.3" y="85.9">FMC_LA20_P</text>
<text x="408.2" y="85.9">3</text>
<text x="36.8" y="92.1">LA27_N</text>
<text x="45.7" y="90.9">C27</text>
<text x="53.3" y="90.9">FMC_LA27_N</text>
<text x="93.2" y="90.9">3</text>
<text x="141" y="92.1">LA15_N</text>
<text x="149.9" y="90.9">H20</text>
<text x="157.5" y="90.9">FMC_LA15_N</text>
<text x="197.4" y="90.9">2</text>
<text x="252.7" y="92.1">LA23_P</text>
<text x="261.6" y="90.9">D23</text>
<text x="279.4" y="90.9">FMC_LA23_P</text>
<text x="309.1" y="90.9">3</text>
<text x="351.8" y="92.1">LA20_N</text>
<text x="360.7" y="90.9">G22</text>
<text x="368.3" y="90.9">FMC_LA20_N</text>
<text x="408.2" y="90.9">3</text>
<text x="41.3" y="97.2">SCL</text>
<text x="45.7" y="96">C30</text>
<text x="45.7" y="101.1">C31</text>
<text x="53.3" y="101.1">IIC_SDA_MAIN</text>
<text x="53.3" y="96">IIC_SCL_MAIN</text>
<text x="91" y="101.1">3,10</text>
<text x="91" y="96">3,10</text>
<text x="141" y="97.2">LA19_P</text>
<text x="149.9" y="101.1">H23</text>
<text x="149.9" y="96">H22</text>
<text x="157.5" y="96">FMC_LA19_P</text>
<text x="157.5" y="101.1">FMC_LA19_N</text>
<text x="197.4" y="96">3</text>
<text x="197.4" y="101.1">3</text>
<text x="252.7" y="97.2">LA23_N</text>
<text x="261.6" y="96">D24</text>
<text x="261.6" y="101.1">D26</text>
<text x="279.4" y="101.1">FMC_LA26_P</text>
<text x="279.4" y="96">FMC_LA23_N</text>
<text x="309.1" y="101.1">3</text>
<text x="309.1" y="96">3</text>
<text x="351.8" y="97.2">LA22_P</text>
<text x="360.7" y="101.1">G25</text>
<text x="360.7" y="96">G24</text>
<text x="368.3" y="101.1">FMC_LA22_N</text>
<text x="368.3" y="96">FMC_LA22_P</text>
<text x="408.2" y="101.1">3</text>
<text x="408.2" y="96">3</text>
<text x="1.3" y="106.2">C</text>
<text x="41.3" y="107.4">GA0</text>
<text x="41.3" y="102.3">SDA</text>
<text x="45.7" y="106.2">C34</text>
<text x="95.9" y="104.7">VCC12V_P</text>
<text x="141" y="102.3">LA19_N</text>
<text x="141" y="107.4">LA21_P</text>
<text x="149.9" y="106.2">H25</text>
<text x="157.5" y="106.2">FMC_LA21_P</text>
<text x="197.4" y="106.2">3</text>
<text x="252.7" y="107.4">LA26_N</text>
<text x="252.7" y="102.3">LA26_P</text>
<text x="261.6" y="106.2">D27</text>
<text x="279.4" y="106.2">FMC_LA26_N</text>
<text x="309.1" y="106.2">3</text>
<text x="351.8" y="102.3">LA22_N</text>
<text x="351.8" y="107.4">LA25_P</text>
<text x="360.7" y="106.2">G27</text>
<text x="368.3" y="106.2">FMC_LA25_P</text>
<text x="408.2" y="106.2">3</text>
<text x="428" y="106.2">C</text>
<text x="35.3" y="112.5">12P0V_1</text>
<text x="45.7" y="111.3">C35</text>
<text x="141" y="112.5">LA21_N</text>
<text x="149.9" y="111.3">H26</text>
<text x="157.5" y="111.3">FMC_LA21_N</text>
<text x="197.4" y="111.3">3</text>
<text x="257.2" y="112.5">TCK</text>
<text x="261.6" y="111.3">D29</text>
<text x="279.7" y="111.3">FMC_TCK_BUF</text>
<text x="309.9" y="111.3">2</text>
<text x="351.8" y="112.5">LA25_N</text>
<text x="360.7" y="111.3">G28</text>
<text x="368.3" y="111.3">FMC_LA25_N</text>
<text x="408.2" y="111.3">3</text>
<text x="35.3" y="117.5">12P0V_2</text>
<text x="45.7" y="116.3">C37</text>
<text x="97.2" y="116.3">VCC3V3</text>
<text x="141" y="117.5">LA24_P</text>
<text x="149.9" y="116.3">H28</text>
<text x="157.5" y="116.3">FMC_LA24_P</text>
<text x="197.4" y="116.3">3</text>
<text x="257.2" y="117.5">TDI</text>
<text x="261.6" y="116.3">D30</text>
<text x="279.7" y="116.3">FPGA_TDO</text>
<text x="307.7" y="116.3">2,4</text>
<text x="351.8" y="117.5">LA29_P</text>
<text x="360.7" y="116.3">G30</text>
<text x="368.3" y="116.3">FMC_LA29_P</text>
<text x="408.2" y="116.3">3</text>
<text x="36.8" y="122.6">3P3V_1</text>
<text x="45.7" y="121.4">C39</text>
<text x="141" y="122.6">LA24_N</text>
<text x="149.9" y="121.4">H29</text>
<text x="157.5" y="121.4">FMC_LA24_N</text>
<text x="197.4" y="121.4">3</text>
<text x="257.2" y="122.6">TDO</text>
<text x="261.6" y="121.4">D31</text>
<text x="279.4" y="121.4">FMC_TDO</text>
<text x="309.1" y="121.4">2</text>
<text x="351.8" y="122.6">LA29_N</text>
<text x="360.7" y="121.4">G31</text>
<text x="368.3" y="121.4">FMC_LA29_N</text>
<text x="408.2" y="121.4">3</text>
<text x="12.7" y="131.6">ASP_134603_01</text>
<text x="141" y="127.7">LA28_P</text>
<text x="149.9" y="131.6">H32</text>
<text x="149.9" y="126.5">H31</text>
<text x="157.5" y="126.5">FMC_LA28_P</text>
<text x="157.5" y="131.6">FMC_LA28_N</text>
<text x="197.4" y="126.5">3</text>
<text x="197.4" y="131.6">3</text>
<text x="251.2" y="127.7">3P3VAUX</text>
<text x="261.6" y="126.5">D32</text>
<text x="261.6" y="131.6">D33</text>
<text x="279.7" y="131.6">FMC_TMS_BUF</text>
<text x="310.4" y="131.6">2</text>
<text x="351.8" y="127.7">LA31_P</text>
<text x="360.7" y="131.6">G34</text>
<text x="360.7" y="126.5">G33</text>
<text x="368.3" y="131.6">FMC_LA31_N</text>
<text x="368.3" y="126.5">FMC_LA31_P</text>
<text x="408.2" y="131.6">3</text>
<text x="408.2" y="126.5">3</text>
<text x="141" y="132.8">LA28_N</text>
<text x="141" y="137.9">LA30_P</text>
<text x="149.9" y="136.7">H34</text>
<text x="157.5" y="136.7">FMC_LA30_P</text>
<text x="197.4" y="136.7">3</text>
<text x="252.7" y="137.9">TRST_L</text>
<text x="257.2" y="132.8">TMS</text>
<text x="261.6" y="136.7">D34</text>
<text x="269.2" y="136.7">NC</text>
<text x="351.8" y="132.8">LA31_N</text>
<text x="351.8" y="137.9">LA33_P</text>
<text x="360.7" y="136.7">G36</text>
<text x="368.3" y="136.7">FMC_LA33_P</text>
<text x="408.2" y="136.7">3</text>
<text x="141" y="142.9">LA30_N</text>
<text x="149.9" y="141.7">H35</text>
<text x="157.5" y="141.7">FMC_LA30_N</text>
<text x="197.4" y="141.7">3</text>
<text x="257.2" y="142.9">GA1</text>
<text x="261.6" y="141.7">D35</text>
<text x="313.1" y="141.7">VCC3V3</text>
<text x="351.8" y="142.9">LA33_N</text>
<text x="360.7" y="141.7">G37</text>
<text x="368.3" y="141.7">FMC_LA33_N</text>
<text x="408.2" y="141.7">3</text>
<text x="412.1" y="141.7">VCC2V5</text>
<text x="141" y="148">LA32_P</text>
<text x="149.9" y="146.8">H37</text>
<text x="157.5" y="146.8">FMC_LA32_P</text>
<text x="197.4" y="146.8">3</text>
<text x="252.7" y="148">3P3V_2</text>
<text x="261.6" y="146.8">D36</text>
<text x="351.8" y="148">VADJ_3</text>
<text x="360.7" y="146.8">G39</text>
<text x="141" y="153.1">LA32_N</text>
<text x="149.9" y="151.9">H38</text>
<text x="157.5" y="151.9">FMC_LA32_N</text>
<text x="197.4" y="151.9">3</text>
<text x="201.3" y="151.9">VCC2V5</text>
<text x="252.7" y="153.1">3P3V_3</text>
<text x="261.6" y="151.9">D38</text>
<text x="141" y="158.2">VADJ_4</text>
<text x="149.9" y="157">H40</text>
<text x="252.7" y="158.2">3P3V_4</text>
<text x="261.6" y="157">D40</text>
<text x="325.1" y="157">ASP_134603_01</text>
<text x="111.8" y="167.1">ASP_134603_01</text>
<text x="218.4" y="167.1">ASP_134603_01</text>
<text x="335.9" y="172.2">VCC2V5</text>
<text x="351.2" y="172.2">VCC3V3</text>
<text x="365.2" y="170.7">VCC12V_P</text>
<text x="1.3" y="176">B</text>
<text x="428" y="176">B</text>
<text x="292.7" y="182.4">VCC3V3</text>
<text x="339.1" y="182.4">1</text>
<text x="342.7" y="182">C171</text>
<text x="342.9" y="184.9">X7R</text>
<text x="354.3" y="182.4">1</text>
<text x="358" y="182">C172</text>
<text x="358.1" y="184.9">X7R</text>
<text x="367" y="181.1">1</text>
<text x="374.6" y="181.1">C170</text>
<text x="374.6" y="183.6">1UF</text>
<text x="339.1" y="187.5">2</text>
<text x="342.9" y="190">1UF</text>
<text x="342.9" y="187.5">16V</text>
<text x="354.3" y="187.5">2</text>
<text x="358.1" y="187.5">16V</text>
<text x="358.1" y="190">1UF</text>
<text x="367" y="187.5">2</text>
<text x="375.9" y="187.5">50V</text>
<text x="375.9" y="190">ELEC</text>
<text x="43.2" y="195.1">J1</text>
<text x="50.3" y="195.6" transform="rotate(-90 50.3 195.6)">D28</text>
<text x="55.4" y="195.6" transform="rotate(-90 55.4 195.6)">D25</text>
<text x="60.5" y="195.6" transform="rotate(-90 60.5 195.6)">D22</text>
<text x="65.5" y="195.6" transform="rotate(-90 65.5 195.6)">D19</text>
<text x="70.6" y="195.6" transform="rotate(-90 70.6 195.6)">D16</text>
<text x="75.7" y="195.6" transform="rotate(-90 75.7 195.6)">D13</text>
<text x="80.8" y="195.6" transform="rotate(-90 80.8 195.6)">D10</text>
<text x="85.9" y="195.6" transform="rotate(-90 85.9 195.6)">D7</text>
<text x="90.9" y="195.6" transform="rotate(-90 90.9 195.6)">D6</text>
<text x="96" y="195.6" transform="rotate(-90 96 195.6)">D3</text>
<text x="101.1" y="195.6" transform="rotate(-90 101.1 195.6)">D2</text>
<text x="106.2" y="195.6" transform="rotate(-90 106.2 195.6)">C40</text>
<text x="111.3" y="195.6" transform="rotate(-90 111.3 195.6)">C38</text>
<text x="116.3" y="195.6" transform="rotate(-90 116.3 195.6)">C36</text>
<text x="121.4" y="195.6" transform="rotate(-90 121.4 195.6)">C33</text>
<text x="126.5" y="195.6" transform="rotate(-90 126.5 195.6)">C32</text>
<text x="131.6" y="195.6" transform="rotate(-90 131.6 195.6)">C29</text>
<text x="136.7" y="195.6" transform="rotate(-90 136.7 195.6)">C28</text>
<text x="141.7" y="195.6" transform="rotate(-90 141.7 195.6)">C25</text>
<text x="146.8" y="195.6" transform="rotate(-90 146.8 195.6)">C24</text>
<text x="151.9" y="195.6" transform="rotate(-90 151.9 195.6)">C21</text>
<text x="157" y="195.6" transform="rotate(-90 157 195.6)">C20</text>
<text x="162.1" y="195.6" transform="rotate(-90 162.1 195.6)">C17</text>
<text x="167.1" y="195.6" transform="rotate(-90 167.1 195.6)">C16</text>
<text x="172.2" y="195.6" transform="rotate(-90 172.2 195.6)">C13</text>
<text x="177.3" y="195.6" transform="rotate(-90 177.3 195.6)">C12</text>
<text x="182.4" y="195.6" transform="rotate(-90 182.4 195.6)">C9</text>
<text x="187.5" y="195.6" transform="rotate(-90 187.5 195.6)">C8</text>
<text x="192.5" y="195.6" transform="rotate(-90 192.5 195.6)">C5</text>
<text x="197.6" y="195.6" transform="rotate(-90 197.6 195.6)">C4</text>
<text x="202.7" y="195.6" transform="rotate(-90 202.7 195.6)">C1</text>
<text x="51.5" y="204.5" transform="rotate(-90 51.5 204.5)">GND_71</text>
<text x="56.6" y="204.5" transform="rotate(-90 56.6 204.5)">GND_70</text>
<text x="61.7" y="204.5" transform="rotate(-90 61.7 204.5)">GND_69</text>
<text x="66.7" y="204.5" transform="rotate(-90 66.7 204.5)">GND_68</text>
<text x="71.8" y="204.5" transform="rotate(-90 71.8 204.5)">GND_67</text>
<text x="76.9" y="204.5" transform="rotate(-90 76.9 204.5)">GND_66</text>
<text x="82" y="204.5" transform="rotate(-90 82 204.5)">GND_65</text>
<text x="87.1" y="204.5" transform="rotate(-90 87.1 204.5)">GND_64</text>
<text x="92.1" y="204.5" transform="rotate(-90 92.1 204.5)">GND_63</text>
<text x="97.2" y="204.5" transform="rotate(-90 97.2 204.5)">GND_62</text>
<text x="102.3" y="204.5" transform="rotate(-90 102.3 204.5)">GND_61</text>
<text x="107.4" y="204.5" transform="rotate(-90 107.4 204.5)">GND_60</text>
<text x="112.5" y="204.5" transform="rotate(-90 112.5 204.5)">GND_59</text>
<text x="117.5" y="204.5" transform="rotate(-90 117.5 204.5)">GND_58</text>
<text x="122.6" y="204.5" transform="rotate(-90 122.6 204.5)">GND_57</text>
<text x="127.7" y="204.5" transform="rotate(-90 127.7 204.5)">GND_56</text>
<text x="132.8" y="204.5" transform="rotate(-90 132.8 204.5)">GND_55</text>
<text x="137.9" y="204.5" transform="rotate(-90 137.9 204.5)">GND_54</text>
<text x="142.9" y="204.5" transform="rotate(-90 142.9 204.5)">GND_53</text>
<text x="148" y="204.5" transform="rotate(-90 148 204.5)">GND_52</text>
<text x="153.1" y="204.5" transform="rotate(-90 153.1 204.5)">GND_51</text>
<text x="158.2" y="204.5" transform="rotate(-90 158.2 204.5)">GND_50</text>
<text x="163.3" y="204.5" transform="rotate(-90 163.3 204.5)">GND_49</text>
<text x="168.3" y="204.5" transform="rotate(-90 168.3 204.5)">GND_48</text>
<text x="173.4" y="204.5" transform="rotate(-90 173.4 204.5)">GND_47</text>
<text x="178.5" y="204.5" transform="rotate(-90 178.5 204.5)">GND_46</text>
<text x="183.6" y="204.5" transform="rotate(-90 183.6 204.5)">GND_45</text>
<text x="188.7" y="204.5" transform="rotate(-90 188.7 204.5)">GND_44</text>
<text x="193.7" y="204.5" transform="rotate(-90 193.7 204.5)">GND_43</text>
<text x="198.8" y="204.5" transform="rotate(-90 198.8 204.5)">GND_42</text>
<text x="203.9" y="204.5" transform="rotate(-90 203.9 204.5)">GND_41</text>
<text x="269.9" y="212.9">VCC3V3</text>
<text x="50.8" y="230.6">ASP_134603_01</text>
<text x="222.4" y="233.2">2,6,8</text>
<text x="233.7" y="233.2">FMC_PWR_GOOD_FLASH_RST_B</text>
<text x="1.3" y="245.9">A</text>
<text x="327.7" y="243.3">Title:</text>
<text x="342.9" y="245.9">SCHEM, ROHS COMPLIANT</text>
<text x="342.9" y="243.3">FMC LPC Connector</text>
<text x="51.5" y="248.9" transform="rotate(-90 51.5 248.9)">GND_130</text>
<text x="56.6" y="248.9" transform="rotate(-90 56.6 248.9)">GND_129</text>
<text x="61.7" y="248.9" transform="rotate(-90 61.7 248.9)">GND_128</text>
<text x="66.7" y="248.9" transform="rotate(-90 66.7 248.9)">GND_127</text>
<text x="71.8" y="248.9" transform="rotate(-90 71.8 248.9)">GND_126</text>
<text x="76.9" y="248.9" transform="rotate(-90 76.9 248.9)">GND_125</text>
<text x="82" y="248.9" transform="rotate(-90 82 248.9)">GND_124</text>
<text x="87.1" y="248.9" transform="rotate(-90 87.1 248.9)">GND_123</text>
<text x="92.1" y="248.9" transform="rotate(-90 92.1 248.9)">GND_122</text>
<text x="97.2" y="248.9" transform="rotate(-90 97.2 248.9)">GND_121</text>
<text x="101.1" y="251.9" transform="rotate(-90 101.1 251.9)">H9</text>
<text x="102.3" y="248.9" transform="rotate(-90 102.3 248.9)">GND_120</text>
<text x="106.2" y="251.9" transform="rotate(-90 106.2 251.9)">H6</text>
<text x="107.4" y="248.9" transform="rotate(-90 107.4 248.9)">GND_119</text>
<text x="111.3" y="251.9" transform="rotate(-90 111.3 251.9)">H3</text>
<text x="112.5" y="248.9" transform="rotate(-90 112.5 248.9)">GND_118</text>
<text x="117.5" y="248.9" transform="rotate(-90 117.5 248.9)">GND_117</text>
<text x="122.6" y="248.9" transform="rotate(-90 122.6 248.9)">GND_116</text>
<text x="127.7" y="248.9" transform="rotate(-90 127.7 248.9)">GND_115</text>
<text x="132.8" y="248.9" transform="rotate(-90 132.8 248.9)">GND_114</text>
<text x="137.9" y="248.9" transform="rotate(-90 137.9 248.9)">GND_113</text>
<text x="142.9" y="248.9" transform="rotate(-90 142.9 248.9)">GND_112</text>
<text x="148" y="248.9" transform="rotate(-90 148 248.9)">GND_111</text>
<text x="153.1" y="248.9" transform="rotate(-90 153.1 248.9)">GND_110</text>
<text x="158.2" y="248.9" transform="rotate(-90 158.2 248.9)">GND_109</text>
<text x="163.3" y="248.9" transform="rotate(-90 163.3 248.9)">GND_108</text>
<text x="168.3" y="248.9" transform="rotate(-90 168.3 248.9)">GND_107</text>
<text x="172.2" y="251.9" transform="rotate(-90 172.2 251.9)">G8</text>
<text x="173.4" y="248.9" transform="rotate(-90 173.4 248.9)">GND_106</text>
<text x="177.3" y="251.9" transform="rotate(-90 177.3 251.9)">G5</text>
<text x="178.5" y="248.9" transform="rotate(-90 178.5 248.9)">GND_105</text>
<text x="182.4" y="251.9" transform="rotate(-90 182.4 251.9)">G4</text>
<text x="183.6" y="248.9" transform="rotate(-90 183.6 248.9)">GND_104</text>
<text x="187.5" y="251.9" transform="rotate(-90 187.5 251.9)">G1</text>
<text x="188.7" y="248.9" transform="rotate(-90 188.7 248.9)">GND_103</text>
<text x="193.7" y="248.9" transform="rotate(-90 193.7 248.9)">GND_73</text>
<text x="198.8" y="248.9" transform="rotate(-90 198.8 248.9)">GND_72</text>
<text x="342.9" y="248.4">SP601 EVALUATION PLATFORM</text>
<text x="50.3" y="253.4" transform="rotate(-90 50.3 253.4)">H39</text>
<text x="55.4" y="253.4" transform="rotate(-90 55.4 253.4)">H36</text>
<text x="60.5" y="253.4" transform="rotate(-90 60.5 253.4)">H33</text>
<text x="65.5" y="253.4" transform="rotate(-90 65.5 253.4)">H30</text>
<text x="70.6" y="253.4" transform="rotate(-90 70.6 253.4)">H27</text>
<text x="75.7" y="253.4" transform="rotate(-90 75.7 253.4)">H24</text>
<text x="80.8" y="253.4" transform="rotate(-90 80.8 253.4)">H21</text>
<text x="85.9" y="253.4" transform="rotate(-90 85.9 253.4)">H18</text>
<text x="90.9" y="253.4" transform="rotate(-90 90.9 253.4)">H15</text>
<text x="96" y="253.4" transform="rotate(-90 96 253.4)">H12</text>
<text x="116.3" y="253.4" transform="rotate(-90 116.3 253.4)">G40</text>
<text x="121.4" y="253.4" transform="rotate(-90 121.4 253.4)">G38</text>
<text x="126.5" y="253.4" transform="rotate(-90 126.5 253.4)">G35</text>
<text x="131.6" y="253.4" transform="rotate(-90 131.6 253.4)">G32</text>
<text x="136.7" y="253.4" transform="rotate(-90 136.7 253.4)">G29</text>
<text x="141.7" y="253.4" transform="rotate(-90 141.7 253.4)">G26</text>
<text x="146.8" y="253.4" transform="rotate(-90 146.8 253.4)">G23</text>
<text x="151.9" y="253.4" transform="rotate(-90 151.9 253.4)">G20</text>
<text x="157" y="253.4" transform="rotate(-90 157 253.4)">G17</text>
<text x="162.1" y="253.4" transform="rotate(-90 162.1 253.4)">G14</text>
<text x="167.1" y="253.4" transform="rotate(-90 167.1 253.4)">G11</text>
<text x="192.5" y="253.4" transform="rotate(-90 192.5 253.4)">D39</text>
<text x="197.6" y="253.4" transform="rotate(-90 197.6 253.4)">D37</text>
<text x="320" y="256">Date:</text>
<text x="353.4" y="255">6-8-2009_14:40</text>
<text x="383.5" y="256">Ver:</text>
<text x="396.2" y="256">C</text>
<text x="428" y="253.5">A</text>
<text x="320" y="261.1">Sheet Size: B</text>
<text x="383.5" y="261.1">Rev:</text>
<text x="396.2" y="261.1">01</text>
<text x="408.9" y="268.7">BF</text>
<text x="53.3" y="277.6">4</text>
<text x="161.3" y="277.6">3</text>
<text x="269.2" y="277.6">2</text>
<text x="377.2" y="277.6">1</text>
</g>
<g font-size="2.1">
<text x="295.9" y="190.1">1</text>
<text x="299.7" y="190.8">R95</text>
<text x="295.9" y="197.7">2</text>
<text x="299.7" y="193.4">200</text>
<text x="299.7" y="197.4">1/16W</text>
<text x="299.7" y="194.9">5%</text>
<text x="297.4" y="203.2" transform="rotate(90 297.4 203.2)">2</text>
<text x="292.3" y="204.5" transform="rotate(90 292.3 204.5)">LED-GRN-SMT</text>
<text x="299.9" y="207" transform="rotate(90 299.9 207)">DS1</text>
<text x="273.1" y="219.3">1</text>
<text x="276.9" y="220.1">R116</text>
<text x="297.4" y="217.2" transform="rotate(90 297.4 217.2)">1</text>
<text x="273.1" y="226.9">2</text>
<text x="276.9" y="224.1">5%</text>
<text x="276.9" y="226.7">1/16W</text>
<text x="276.9" y="222.6">10K</text>
<text x="296.7" y="224.8" transform="rotate(-90 296.7 224.8)">3</text>
<text x="302.3" y="227.9">Q1</text>
<text x="289.6" y="233.2">1</text>
<text x="296.7" y="238.8" transform="rotate(-90 296.7 238.8)">2</text>
<text x="302.3" y="235.5">NDS331N</text>
</g>
</svg>
